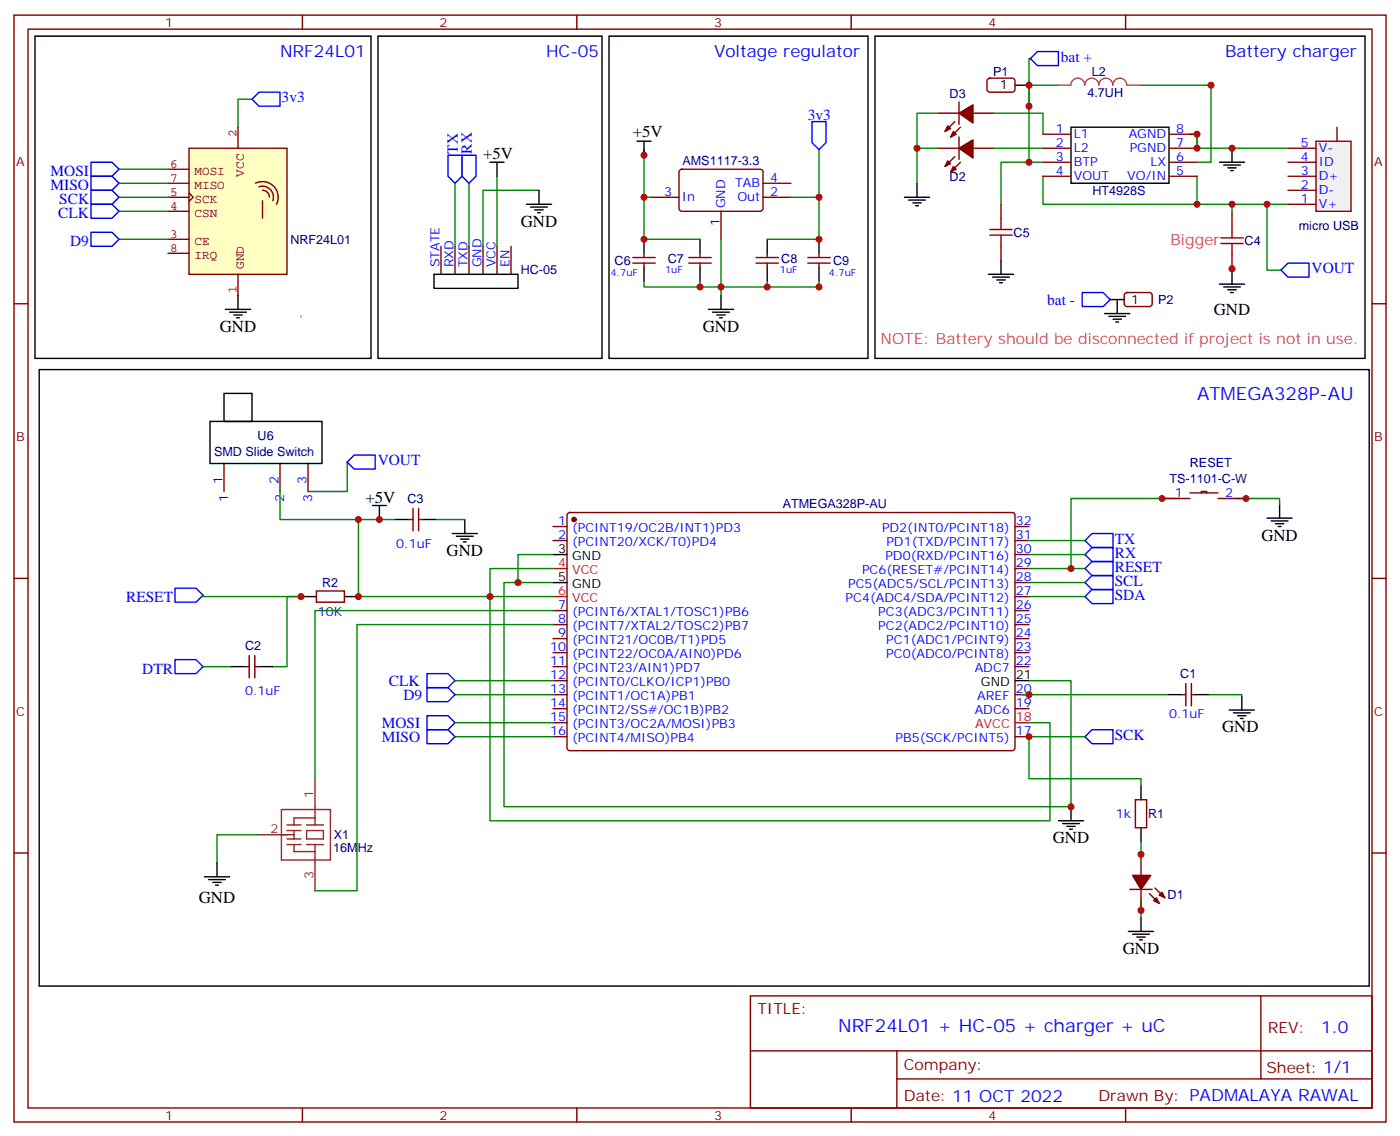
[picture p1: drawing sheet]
<svg xmlns="http://www.w3.org/2000/svg" width="353mm" height="286mm" viewBox="0 0 353 286" stroke-linecap="round" stroke-linejoin="round" font-family="sans-serif">
<g fill="none" stroke="#870000" stroke-width=".35">
<path d="M3.5 3.8h345.7v278.7h-345.7zM7.1 7.3h338.6v271.7h-338.6zM76.2 3.8v3.5M145.3 3.8v3.5M214.5 3.8v3.5M283.6 3.8v3.5M3.5 76.5h3.6M345.7 76.5h3.5M103 130.8h1.1M104.1 128v5.6M105.5 128v5.6M105.5 130.8h1"/>
<path d="M139.3 132.6h3.6M139.3 136.1h3.6M143.1 129.3l.5-.3h111.5a.71 .71 0 0 1 .7 .8v58.5l-.5 .7h-111.7l-.5-.2-.2-.5v-58.5zM255.8 132.6h3.5M255.8 136.1h3.5M255.8 139.6h3.5M3.5 145.6h3.6M79.7 148.8h7.1v2.8h-7.1zM139.3 153.7h3.6M139.3 157.3h3.6M255.8 153.7h3.5M255.8 157.3h3.5"/>
<path d="M255.8 150.2h3.5M255.8 146.7h3.5M255.8 143.2h3.5M345.7 145.6h3.5M61.7 167.9h1.1M62.8 165v5.7M64.2 165v5.7M64.2 167.9h1.1M139.3 167.9h3.6M139.3 160.8h3.6M139.3 164.3h3.6M139.3 171.4h3.6"/>
<path d="M139.3 174.9h3.6M139.3 178.4h3.6M255.8 167.9h3.5M255.8 160.8h3.5M255.8 164.3h3.5M255.8 174.9h3.5M255.8 178.4h3.5M297.7 174.9h1.1M298.8 172.1v5.6M300.2 174.9h1.1M300.2 172.1v5.6M139.3 182h3.6"/>
<path d="M139.3 185.5h3.6M255.8 185.5h3.5M3.5 214.8h3.6M286.1 201.4h2.8v7h-2.8zM345.7 214.8h3.5M189.1 250.8h156.6v28.2h-156.6zM317.7 250.8v20.9M76.2 279v3.5M145.3 279v3.5M189.1 264.6h156.5M214.5 279v3.5M226 271.7h119.6"/>
<path d="M226 264.6v14.1M283.6 279v3.5"/>
</g>
<g fill="none" stroke="#8c2424" stroke-width=".35">
<path d="M79.4 196.1v11.6M65.3 210.2h8.8M70.9 203.8h12.4v12.7h-12.4zM72.3 211.2h3.5M72.3 209.1h3.5M72.3 212.7h3.5M72.3 207.7h3.5M74.1 209.1v2.1M74.1 212.7v1.7h5.3M77.3 209.1h4.2v2.1h-4.2zM77.3 212.7h4.2M77.3 207.7h4.2"/>
<path d="M79.4 212.7v11.6M79.4 206h-5.3v1.7"/>
</g>
<g fill="none" stroke="#000" stroke-width=".35">
<path d="M9.9 93.1h335.1v155.2h-335.1zM99.5 130.8h3.5M106.5 130.8h3.6M113.9 134.3h6.4M115 135h4.2M116.1 135.7h2.1M116.8 136.5h.7M117.1 130.8v3.5M139.3 139.6h3.6M76.2 150.2h3.5M86.8 150.2h3.5M139.3 146.7h3.6"/>
<path d="M58.2 167.9h3.5M65.3 167.9h3.5M255.8 171.4h3.5M294.2 174.9h3.5M301.3 174.9h3.5M309.7 178.8h6.4M310.8 179.5h4.2M312.9 175.3v3.5M287.5 197.8v3.6M311.9 180.2h2.1M312.6 180.9h.7M54.7 217.2v3.6"/>
<path d="M287.5 208.4v3.5M51.5 220.8h6.4M52.6 221.5h4.2M53.6 222.2h2.1M54.3 222.9h.7M284.3 234.5h6.4M285.4 235.2h4.2M286.5 235.9h2.1M287.2 236.6h.7M287.5 231v3.5"/>
</g>
<circle cx="144.6" cy="130.8" r=".53" fill="#870000" stroke="#870000" stroke-width=".35"/>
<path d="M139.3 143.2h3.6M139.3 150.2h3.6M255.8 182h3.5" fill="none" stroke="#f00" stroke-width=".35"/>
<g fill="none" stroke="#008700" stroke-width=".35">
<path d="M99.5 130.8h-9.2v19.4h33.2v56.5h141.1v-24.7h-5.3M110.1 130.8h7M139.3 139.6h-8.8v7.1h8.8M259.3 139.6h14.1M259.3 136.1h14.1M51.2 149.9v.3h25M75.8 150.2h-3.5v17.7h-3.5M130.5 146.7h-3.5v56.4h142.9v-31.7h-10.6M139.3 143.2h-15.8v7h15.8M139.3 153.7h-59.9v42.4M139.3 157.3h-49.3v67h-10.6M259.3 143.2h14.1"/>
<path d="M259.3 146.7h14.1M259.3 150.2h14.1M51.2 167.9h7M114.7 171.4h24.6M257.5 174.9h36.7M304.8 174.9h8.1v.4M114.7 182h24.6M114.7 185.5h24.6M273.4 185.5h-14.1v10.6h28.2v1.7M65.3 210.2h-10.6v7M287.5 211.9v3.9"/>
</g>
<path d="M273.4 139.6l1.8-1.7h5.3v3.5h-5.3zM275.2 134.3h5.3v3.6h-5.3l-1.8-1.8zM44.1 148.1h5.3l1.8 1.8-1.8 1.7h-5.3zM273.4 146.7l1.8-1.8h5.3v3.5h-5.3zM275.2 141.4h5.3v3.5h-5.3l-1.8-1.7zM275.2 148.4h5.3v3.6h-5.3l-1.8-1.8zM44.1 166.1h5.3l1.8 1.8-1.8 1.7h-5.3zM107.6 169.6h5.3l1.8 1.8-1.8 1.7h-5.3zM107.6 183.7h5.3l1.8 1.8-1.8 1.8h-5.3zM107.6 180.2h5.3l1.8 1.8-1.8 1.7h-5.3zM273.4 185.5l1.8-1.8h5.3v3.6h-5.3z" fill="none" stroke="#00f" stroke-width=".35"/>
<circle cx="66.1" cy="49.7" r=".88" fill="#850000" stroke="#850000" stroke-width=".35"/>
<path d="M47.6 37.3h24.7v31.8h-24.7z" fill="#ffffc2" stroke="#850000" stroke-width=".35"/>
<g fill="none" stroke="#850000" stroke-width=".35">
<path d="M60 32v5.3M42.3 53.2h5.3M42.3 49.7h5.3M42.3 42.6h5.3M42.3 46.1h5.3M47.6 48.6l1.1 1.1-1.1 1M64.4 46.1a4 4 0 0 1 4.5 .8 4 4 0 0 1 .8 4.5M65.3 47a2.75 2.75 0 0 1 2.8 .7 2.75 2.75 0 0 1 .6 2.8M66.1 47.9a1.73 1.73 0 0 1 1.8 1.8M66.1 50.6v4.4M42.3 60.3h5.3M42.3 63.8h5.3"/>
<path d="M60 69.1v5.3M75.8 79.7h.1"/>
</g>
<path d="M259.6 14.7l1.8-1.7h5.3v3.5h-5.3zM63.5 25l1.8-1.8h5.3v3.5h-5.3zM112.9 39.1h3.5v5.3l-1.7 1.7-1.8-1.7zM116.4 39.1h3.5v5.3l-1.7 1.7-1.8-1.7zM204.6 30.6h3.5v5.3l-1.7 1.8-1.8-1.8zM22.9 40.9h5.3l1.8 1.7-1.8 1.8h-5.3zM22.9 44.4h5.3l1.8 1.7-1.8 1.8h-5.3zM22.9 47.9h5.3l1.8 1.8-1.8 1.7h-5.3zM22.9 58.5h5.3l1.8 1.8-1.8 1.7h-5.3zM22.9 51.4h5.3l1.8 1.8-1.8 1.8h-5.3zM272.7 73.7h5.3l1.8 1.7-1.8 1.8h-5.3zM107.6 173.1h5.3l1.8 1.8-1.8 1.8h-5.3z" fill="none" stroke="#00f" stroke-width=".35"/>
<g fill="none" stroke="#008700" stroke-width=".35">
<path d="M259.6 14.7h-.3v12M63.5 25h-3.5v7M162.3 37.7v12h1.7M206.4 37.7v12h-7.1M231.1 37.3v8.8M236.4 28.5h-5.3v8.8h5.3M250.5 28.5h12.3v5.3M250.5 37.3h12.3M266.3 21.4h-7v19.5h3.5M287.5 21.4h17.7M299.9 33.8h1.7v3.5M301.6 33.8v3.5h23"/>
<path d="M305.2 21.1v19.8h-3.6M30 53.2h12.3M30 42.6h12.3M30 46.1h12.3M30 49.7h12.3M114.7 46.1v15.9M118.2 46.1v15.9M125.2 44.4v17.6M135.8 47.9h-14.1v14.1M262.8 44.4v7h38.8M301.6 44.4v7h23M30 60.3h12.3"/>
<path d="M181.7 60.3v14.1M297 125.5h-27.1v17.7M311.1 125.5h11.3v1.4M114.7 174.9h24.6"/>
</g>
<g fill="none" stroke="#000" stroke-width=".35">
<path d="M8.8 9.1h84.7v81.1h-84.7zM95.2 9.1h56.5v81.1h-56.5zM153.5 9.1h65.2v81.1h-65.2zM220.5 9.1h123.5v81.1h-123.5zM255.8 21.4h3.5M269.9 32h24.7v14.1h-24.7zM310.4 37.3v3.6M132.6 51.4h6.4M133.7 52.1h4.2M134.8 52.8h2.1M135.5 53.6h.7M135.8 47.9v3.5"/>
<path d="M227.9 49.7h6.3M229 50.4h4.2M230 51.1h2.1M230.7 51.8h.7M231.1 46.1v3.6M307.3 40.9h6.3M308.3 41.6h4.3M309.4 42.3h2.1M310.1 43h.7M56.8 77.9h6.3M57.9 78.6h4.2M58.9 79.3h2.1"/>
<path d="M60 74.4v3.5M109.4 69.1h21.1v3.5h-21.1zM178.5 77.9h6.4M179.6 78.6h4.2M180.6 79.3h2.1M181.7 74.4v3.5M249.1 69.1h6.3M250.1 69.8h4.3M251.2 70.5h2.1M251.9 71.2h.7M252.2 65.5v3.6M278.3 79h6.4"/>
<path d="M279.4 79.7h4.2M279.8 75.4h3.5M281.5 75.4v3.6M59.6 80h.7M181.3 80h.7M280.5 80.4h2.1M281.2 81.1h.7M319.3 130.5h6.3M320.3 131.2h4.3M321.4 131.9h2.1M322.1 132.6h.7M322.4 126.9v3.6"/>
</g>
<g fill="none" stroke="#870000" stroke-width=".35">
<path d="M248.9 19.9l.5-.2h5.7a.71 .71 0 0 1 .7 .7v2.1l-.5 .7h-5.9l-.5-.2-.2-.5v-2.1zM236.4 37.3h5.3M236.4 28.5h5.3M240.6 39.4l-2.5 2.5M240.6 30.6l-2.5 2.5M241.7 25.7v5.6M241.7 34.5v5.6M242 32l-2.5 2.5M245.2 37.3h5.3M245.2 28.5h5.3M262.8 37.3h7.1M262.8 33.8h7.1"/>
<path d="M294.6 37.3h7M294.6 33.8h7M164 49.7h7.1M171.3 42.8l.5-.2h19.8a.71 .71 0 0 1 .7 .7v9.2l-.5 .6-20 .1-.5-.2-.2-.5v-9.2zM181.7 53.2v7.1M192.3 49.7h7M192.3 46.1h7M242 40.9l-2.5 2.4M252.2 51.4v3.6M262.8 40.9h7.1M262.8 44.4h7.1M294.6 40.9h7"/>
<path d="M294.6 44.4h7M111.1 62v7.1M114.7 62v7.1M118.2 62v7.1M121.7 62v7.1M125.2 62v7.1M128.8 62v7.1M252.2 62v3.5M283.5 73.9l.5-.2h5.6a.71 .71 0 0 1 .7 .7v2.1l-.4 .6-5.9 .1-.5-.2-.2-.5v-2.1z"/>
</g>
<g fill="#870000" stroke="#870000" stroke-width=".35">
<path d="M238.8 40.5l.7 .7-1.4 .7z"/>
<path d="M240.2 41.9l.7 .7-1.4 .7z"/>
<path d="M241.7 37.3l3.5-2.1v4.6z"/>
<path d="M238.8 31.7l.7 .7-1.4 .7z"/>
<path d="M240.2 33.1l.7 .7-1.4 .7z"/>
<path d="M241.7 28.5l3.5-2.1v4.6z"/>
</g>
<path d="M266.3 21.4h3.5a1.76 1.76 0 0 1 1.8-1.7 1.76 1.76 0 0 1 1.7 1.7 1.76 1.76 0 0 1 1.8-1.7 1.76 1.76 0 0 1 1.8 1.7 1.76 1.76 0 0 1 1.7-1.7 1.76 1.76 0 0 1 1.8 1.7 1.76 1.76 0 0 1 1.8-1.7 1.76 1.76 0 0 1 1.7 1.7M284 21.4h3.5" fill="none" stroke="#a64a4a" stroke-width=".35"/>
<path d="M249.4 59.2h5.7M249.4 57.8h5.7M252.2 55v2.8M252.2 59.2v2.8" fill="none" stroke="#a10000" stroke-width=".35"/>
<path d="M331.6 35.6h8.8v17.6h-8.8z" fill="#f0f0f0" stroke="#870000" stroke-width=".35"/>
<g fill="none" stroke="#870000" stroke-width=".35">
<path d="M324.6 37.3h7M336.9 32v3.6M310.4 53.6v3.5M324.6 51.4h7M324.6 47.9h7M324.6 44.4h7M324.6 40.9h7M159.5 64.8h5.6M159.5 66.3h5.6M162.3 63.8v1M162.3 66.3v1M173.6 64.8h5.6"/>
<path d="M173.6 66.3h5.6M176.4 63.8v1M176.4 66.3v1M190.5 64.8h5.6M190.5 66.3h5.6M193.3 63.8v1M193.3 66.3v1M203.6 64.8h5.6M203.6 66.3h5.6M206.4 63.8v1M206.4 66.3v1M310.4 64.1v3.6"/>
<path d="M56.4 116.7v7.1M70.6 116.7v7.1M77.6 116.7v7.1M292.8 125.5h7.1M299.9 124.1h7M302.7 124.1v-.3h1.4v.3M306.9 125.5h7.1M287.5 215.1v5.3M284.7 223.9h5.6M287.5 223.9v5.3M289.6 225l2.5 2.5M291 223.6l2.5 2.5"/>
</g>
<g fill="none" stroke="#000" stroke-width=".35">
<path d="M160.5 35.6h3.5M162.3 35.6v3.5M123.5 40.9h3.5M125.2 40.9v3.5M162.3 60.3v3.5M162.3 67.3v3.5M176.4 60.3v3.5M176.4 67.3v3.5M193.3 60.3v3.5M193.3 67.3v3.5M206.4 60.3v3.5M206.4 67.3v3.5"/>
<path d="M307.3 71.5h6.3M308.3 72.2h4.3M309.4 73h2.1M310.1 73.7h.7M310.4 68v3.5M56.4 99.1h7.1v7h-7.1zM52.9 106.1h28.2v10.6h-28.2zM93.8 127.3h3.6M95.6 127.3v3.5M266.7 206.7h6.3M267.8 207.4h4.2M268.8 208.1h2.1"/>
<path d="M269.5 208.8h.7M269.9 203.1v3.6"/>
</g>
<g fill="none" stroke="#008700" stroke-width=".35">
<path d="M162.3 49.7v10.6h14.1M206.4 49.7v10.6h-13.1M259.3 40.9h-7.1v10.5M310.4 51.4v2.2M319.3 51.4v16.6h3.5M162.3 70.8v1.4h19.4M176.4 70.8v1.4M182 72.2h24.7M193.3 70.8v1.4M206.4 70.8v1.4M310.4 67.3v.7M87.5 116.3v7.5h-9.9"/>
<path d="M70.6 123.4v7.4h19.7M287.5 226.4v4.6"/>
</g>
<g fill="#870000" stroke="#870000" stroke-width=".35">
<path d="M290.7 226.8l.7-.7 .7 1.4z"/>
<path d="M292.1 225.4l.7-.8 .7 1.5z"/>
<path d="M285.4 220.4h4.6l-2.5 3.5z"/>
</g>
<path d="M322.8 68l1.8-1.7h5.2v3.5h-5.2zM87.5 116.3l1.8-1.7h5.2v3.5h-5.2z" fill="none" stroke="#00f" stroke-width=".35"/>
<path d="M307.6 59.9h5.7M310.4 57.1v2.8M307.6 61.3h5.7M310.4 61.3v2.8" fill="none" stroke="#a10000" stroke-width=".35"/>
<g fill="#c00">
<circle cx="123.5" cy="150.2" r=".88"/>
<circle cx="130.5" cy="146.7" r=".88"/>
<circle cx="75.8" cy="150.2" r=".88"/>
<circle cx="259.3" cy="174.9" r=".88"/>
<circle cx="259.3" cy="185.5" r=".88"/>
<circle cx="269.9" cy="143.2" r=".88"/>
<circle cx="301.6" cy="51.4" r=".88"/>
<circle cx="259.3" cy="26.7" r=".88"/>
<circle cx="259.3" cy="21.4" r=".88"/>
<circle cx="301.6" cy="37.3" r=".88"/>
<circle cx="310.4" cy="37.3" r=".88"/>
<circle cx="301.6" cy="33.8" r=".88"/>
<circle cx="259.3" cy="40.9" r=".88"/>
<circle cx="310.4" cy="51.4" r=".88"/>
<circle cx="231.1" cy="37.3" r=".88"/>
<circle cx="162.3" cy="49.7" r=".88"/>
<circle cx="162.3" cy="60.3" r=".88"/>
<circle cx="206.4" cy="49.7" r=".88"/>
<circle cx="206.4" cy="60.3" r=".88"/>
<circle cx="181.7" cy="72.2" r=".88"/>
<circle cx="176.4" cy="72.2" r=".88"/>
<circle cx="193.3" cy="72.2" r=".88"/>
<circle cx="206.4" cy="72.2" r=".88"/>
<circle cx="90.3" cy="150.2" r=".88"/>
<circle cx="287.5" cy="229.2" r=".88"/>
<circle cx="287.5" cy="215.1" r=".88"/>
<circle cx="305.2" cy="21.4" r=".88"/>
<circle cx="162.3" cy="39.1" r=".88"/>
<circle cx="269.9" cy="203.1" r=".88"/>
<circle cx="292.8" cy="125.5" r=".88"/>
<circle cx="314" cy="125.5" r=".88"/>
<circle cx="95.6" cy="130.8" r=".88"/>
<circle cx="90.3" cy="130.8" r=".88"/>
<circle cx="319.3" cy="51.4" r=".88"/>
<circle cx="310.4" cy="67.7" r=".88"/>
</g>
<g font-size="4.6" fill="#00f">
<text x="301.6" y="100.8">ATMEGA328P-AU</text>
<text x="211.2" y="259.8">NRF24L01 + HC-05 + charger + uC</text>
</g>
<g font-size="4.2" fill="#00f">
<text x="70.6" y="14.4">NRF24L01</text>
<text x="137.6" y="14.4">HC-05</text>
<text x="179.9" y="14.4">Voltage regulator</text>
<text x="308.7" y="14.4">Battery charger</text>
<text x="332.9" y="260">1.0</text>
</g>
<g font-size="4.2">
<text x="159.4" y="34.5">+5V</text>
<text x="121.7" y="40.1">+5V</text>
<text x="131.2" y="57.1">GND</text>
<text x="55.4" y="83.5">GND</text>
<text x="177.1" y="83.5">GND</text>
<text x="305.9" y="79.3">GND</text>
<text x="92.1" y="126.6">+5V</text>
<text x="317.9" y="136.1">GND</text>
<text x="112.5" y="140">GND</text>
<text x="308" y="184.4">GND</text>
<text x="265.3" y="212.3">GND</text>
<text x="50.1" y="227.5">GND</text>
<text x="282.9" y="240.2">GND</text>
</g>
<g font-size="3.9" fill="#00f">
<text x="267.3" y="15.5">bat +</text>
<text x="71" y="25.7">3v3</text>
<text x="203.6" y="30.2">3v3</text>
<text x="115.4" y="38.7" transform="rotate(-90 115.4 38.7)">TX</text>
<text x="118.9" y="38.7" transform="rotate(-90 118.9 38.7)">RX</text>
<text x="12.7" y="44.4">MOSI</text>
<text x="12.7" y="47.9">MISO</text>
<text x="14.9" y="51.4">SCK</text>
<text x="14.7" y="55">CLK</text>
<text x="17.7" y="62">D9</text>
<text x="330.5" y="68.7">VOUT</text>
<text x="263.9" y="76.7">bat -</text>
<text x="95.2" y="117">VOUT</text>
<text x="280.9" y="136.8">TX</text>
<text x="280.9" y="143.9">RESET</text>
<text x="280.9" y="140.4">RX</text>
<text x="280.9" y="147.4">SCL</text>
<text x="31.8" y="151.6">RESET</text>
<text x="280.9" y="151">SDA</text>
<text x="35.8" y="169.6">DTR</text>
<text x="98" y="172.6">CLK</text>
<text x="101.6" y="176.2">D9</text>
<text x="96.2" y="183.2">MOSI</text>
<text x="96.2" y="186.7">MISO</text>
<text x="280.9" y="186.2">SCK</text>
</g>
<g font-size="3.9" fill="#f36">
<text x="294.9" y="61.7">Bigger</text>
<text x="221.9" y="86.7">NOTE: Battery should be disconnected if project is not in use.</text>
</g>
<g font-size="3.9" fill="#800">
<text x="190.9" y="255.3">TITLE:</text>
<text x="319.5" y="260">REV:</text>
<text x="227.8" y="269.5">Company:</text>
<text x="319.1" y="270.2">Sheet: 1/1</text>
<text x="227.8" y="277.2">Date: 11 OCT 2022</text>
<text x="276.8" y="277.3">Drawn By: PADMALAYA RAWAL</text>
</g>
<g font-size="3.2" fill="#800">
<text x="41.6" y="6.8">1</text>
<text x="110.8" y="6.8">2</text>
<text x="179.9" y="6.8">3</text>
<text x="249.1" y="6.8">4</text>
<text x="4.1" y="41.9">A</text>
<text x="346.3" y="41.9">A</text>
<text x="4.1" y="111.1">B</text>
<text x="346.3" y="111.1">B</text>
<text x="4.1" y="180.2">C</text>
<text x="346.3" y="180.2">C</text>
<text x="41.6" y="282">1</text>
<text x="110.8" y="282">2</text>
<text x="179.9" y="282">3</text>
<text x="249.1" y="282">4</text>
</g>
<g font-size="3.2" fill="#000080">
<text x="250.2" y="19">P1</text>
<text x="275.1" y="19.1">L2</text>
<text x="239.3" y="24.6">D3</text>
<text x="274" y="24.4">4.7UH</text>
<text x="171.9" y="41.6">AMS1117-3.3</text>
<text x="239.3" y="45.5">D2</text>
<text x="275.3" y="49.1">HT4928S</text>
<text x="255.4" y="59.7">C5</text>
<text x="327.3" y="57.9">micro USB</text>
<text x="73.2" y="61.4">NRF24L01</text>
<text x="313.6" y="61.8">C4</text>
<text x="131.2" y="69">HC-05</text>
<text x="154.9" y="66.7">C6</text>
<text x="168.3" y="66.3">C7</text>
<text x="196.9" y="66.3">C8</text>
<text x="209.9" y="66.7">C9</text>
<text x="291.8" y="76.6">P2</text>
<text x="64.9" y="110.8">U6</text>
<text x="53.9" y="114.7">SMD Slide Switch</text>
<text x="299.8" y="117.6">RESET</text>
<text x="294.7" y="121.7">TS-1101-C-W</text>
<text x="102.7" y="126.7">C3</text>
<text x="197.2" y="127.8">ATMEGA328P-AU</text>
<text x="81.2" y="147.8">R2</text>
<text x="61.7" y="163.8">C2</text>
<text x="297.4" y="170.8">C1</text>
<text x="289.3" y="206">R1</text>
<text x="84" y="214.5">16MHz</text>
<text x="84.1" y="211.4">X1</text>
<text x="294.2" y="226.5">D1</text>
</g>
<g font-size="3.2">
<text x="252" y="22.5">1</text>
<text x="285" y="76.5">1</text>
<text x="140.7" y="139.3">3</text>
<text x="144.2" y="141">GND</text>
<text x="140.7" y="146.3">5</text>
<text x="144.2" y="148.1">GND</text>
<text x="247.2" y="172.8">GND</text>
<text x="255.9" y="171">21</text>
</g>
<g font-size="3.2" fill="#840000">
<text x="59.6" y="34.5" transform="rotate(-90 59.6 34.5)">2</text>
<text x="42.9" y="42.3">6</text>
<text x="42.9" y="45.8">7</text>
<text x="49" y="44.1">MOSI</text>
<text x="49" y="47.6">MISO</text>
<text x="61.5" y="44.4" transform="rotate(-90 61.5 44.4)">VCC</text>
<text x="42.9" y="52.8">4</text>
<text x="42.9" y="49.3">5</text>
<text x="49" y="51.2">SCK</text>
<text x="42.9" y="59.9">3</text>
<text x="49" y="54.7">CSN</text>
<text x="42.9" y="63.4">8</text>
<text x="49" y="61.8">CE</text>
<text x="49" y="65.3">IRQ</text>
<text x="61.5" y="67.7" transform="rotate(-90 61.5 67.7)">GND</text>
<text x="59.6" y="73.8" transform="rotate(-90 59.6 73.8)">1</text>
</g>
<g font-size="3.2" fill="#00f">
<text x="266.1" y="33.4">1</text>
<text x="270.6" y="34.9">L1</text>
<text x="284.4" y="34.9">AGND</text>
<text x="296.3" y="33.4">8</text>
<text x="266.1" y="37">2</text>
<text x="266.1" y="40.5">3</text>
<text x="270.6" y="38.4">L2</text>
<text x="270.6" y="41.9">BTP</text>
<text x="284.7" y="38.4">PGND</text>
<text x="289.9" y="41.9">LX</text>
<text x="296.3" y="40.5">6</text>
<text x="296.3" y="37">7</text>
<text x="327.8" y="40.5">4</text>
<text x="327.8" y="37">5</text>
<text x="332.3" y="41.9">ID</text>
<text x="332.3" y="38.4">V-</text>
<text x="185.3" y="47.2">TAB</text>
<text x="194" y="45.8">4</text>
<text x="266.1" y="44">4</text>
<text x="270.6" y="45.4">VOUT</text>
<text x="284" y="45.4">VO/IN</text>
<text x="296.3" y="44">5</text>
<text x="327.8" y="47.6">2</text>
<text x="327.8" y="44">3</text>
<text x="332.3" y="45.4">D+</text>
<text x="167.3" y="49.3">3</text>
<text x="171.8" y="50.7">In</text>
<text x="182.7" y="52.5" transform="rotate(-90 182.7 52.5)">GND</text>
<text x="185.8" y="50.7">Out</text>
<text x="194" y="49.3">2</text>
<text x="327.8" y="51.1">1</text>
<text x="332.3" y="52.5">V+</text>
<text x="332.3" y="49">D-</text>
<text x="181.3" y="57" transform="rotate(-90 181.3 57)">1</text>
<text x="110.8" y="67.3" transform="rotate(-90 110.8 67.3)">STATE</text>
<text x="114.3" y="67.3" transform="rotate(-90 114.3 67.3)">RXD</text>
<text x="117.8" y="67.3" transform="rotate(-90 117.8 67.3)">TXD</text>
<text x="121.4" y="67.3" transform="rotate(-90 121.4 67.3)">GND</text>
<text x="124.9" y="67.3" transform="rotate(-90 124.9 67.3)">VCC</text>
<text x="128.4" y="67.3" transform="rotate(-90 128.4 67.3)">EN</text>
<text x="56.1" y="122" transform="rotate(-90 56.1 122)">1</text>
<text x="70.2" y="122" transform="rotate(-90 70.2 122)">2</text>
<text x="77.3" y="122" transform="rotate(-90 77.3 122)">3</text>
<text x="296.1" y="125.2">1</text>
<text x="308.7" y="125.2">2</text>
<text x="57.5" y="126.5" transform="rotate(-90 57.5 126.5)">1</text>
<text x="71.6" y="126.5" transform="rotate(-90 71.6 126.5)">2</text>
<text x="78.7" y="126.5" transform="rotate(-90 78.7 126.5)">3</text>
<text x="99.8" y="137.9">0.1uF</text>
<text x="140.7" y="132.2">1</text>
<text x="140.7" y="135.7">2</text>
<text x="144.2" y="134">(PCINT19/OC2B/INT1)PD3</text>
<text x="144.2" y="137.5">(PCINT20/XCK/T0)PD4</text>
<text x="222.2" y="134">PD2(INT0/PCINT18)</text>
<text x="223.4" y="137.5">PD1(TXD/PCINT17)</text>
<text x="255.9" y="135.7">31</text>
<text x="255.9" y="132.2">32</text>
<text x="223.1" y="141">PD0(RXD/PCINT16)</text>
<text x="255.9" y="142.8">29</text>
<text x="255.9" y="139.3">30</text>
<text x="213.7" y="148.1">PC5(ADC5/SCL/PCINT13)</text>
<text x="217.2" y="144.6">PC6(RESET#/PCINT14)</text>
<text x="255.9" y="149.9">27</text>
<text x="255.9" y="146.3">28</text>
<text x="80.1" y="155.2">10K</text>
<text x="140.7" y="153.4">7</text>
<text x="144.2" y="155.2">(PCINT6/XTAL1/TOSC1)PB6</text>
<text x="213.1" y="151.6">PC4(ADC4/SDA/PCINT12)</text>
<text x="221.3" y="155.2">PC3(ADC3/PCINT11)</text>
<text x="255.9" y="153.4">26</text>
<text x="140.7" y="156.9">8</text>
<text x="140.7" y="160.4">9</text>
<text x="144.2" y="158.7">(PCINT7/XTAL2/TOSC2)PB7</text>
<text x="221.3" y="158.7">PC2(ADC2/PCINT10)</text>
<text x="255.9" y="160.4">24</text>
<text x="255.9" y="156.9">25</text>
<text x="138.7" y="164">10</text>
<text x="138.7" y="167.5">11</text>
<text x="144.2" y="162.2">(PCINT21/OC0B/T1)PD5</text>
<text x="144.2" y="165.7">(PCINT22/OC0A/AIN0)PD6</text>
<text x="223.3" y="165.7">PC0(ADC0/PCINT8)</text>
<text x="223.3" y="162.2">PC1(ADC1/PCINT9)</text>
<text x="255.9" y="167.5">22</text>
<text x="255.9" y="164">23</text>
<text x="138.7" y="171">12</text>
<text x="144.2" y="169.3">(PCINT23/AIN1)PD7</text>
<text x="144.2" y="172.8">(PCINT0/CLKO/ICP1)PB0</text>
<text x="245.6" y="169.3">ADC7</text>
<text x="61.7" y="174.9">0.1uF</text>
<text x="138.7" y="174.6">13</text>
<text x="138.7" y="178.1">14</text>
<text x="144.2" y="176.3">(PCINT1/OC1A)PB1</text>
<text x="144.2" y="179.8">(PCINT2/SS#/OC1B)PB2</text>
<text x="245.6" y="179.8">ADC6</text>
<text x="246.3" y="176.3">AREF</text>
<text x="255.9" y="178.1">19</text>
<text x="255.9" y="174.6">20</text>
<text x="138.7" y="181.6">15</text>
<text x="138.7" y="185.1">16</text>
<text x="144.2" y="183.4">(PCINT3/OC2A/MOSI)PB3</text>
<text x="255.9" y="185.1">17</text>
<text x="294.6" y="180.9">0.1uF</text>
<text x="144.2" y="186.9">(PCINT4/MISO)PB4</text>
<text x="225.6" y="186.9">PB5(SCK/PCINT5)</text>
<text x="281.2" y="206">1k</text>
</g>
<g font-size="3.2" fill="#f00">
<text x="140.7" y="142.8">4</text>
<text x="140.7" y="149.9">6</text>
<text x="144.2" y="144.6">VCC</text>
<text x="144.2" y="151.6">VCC</text>
<text x="245.7" y="183.4">AVCC</text>
<text x="255.9" y="181.6">18</text>
</g>
<g font-size="3.2" fill="#8d2323">
<text x="79" y="201" transform="rotate(-90 79 201)">1</text>
<text x="68.2" y="209.8">2</text>
<text x="79" y="221.4" transform="rotate(-90 79 221.4)">3</text>
</g>
<g font-size="2.5" fill="#00f">
<text x="153.8" y="69.4">4.7uF</text>
<text x="167.6" y="68.7">1uF</text>
<text x="196.5" y="68.7">1uF</text>
<text x="208.8" y="69.4">4.7uF</text>
</g>
</svg>
